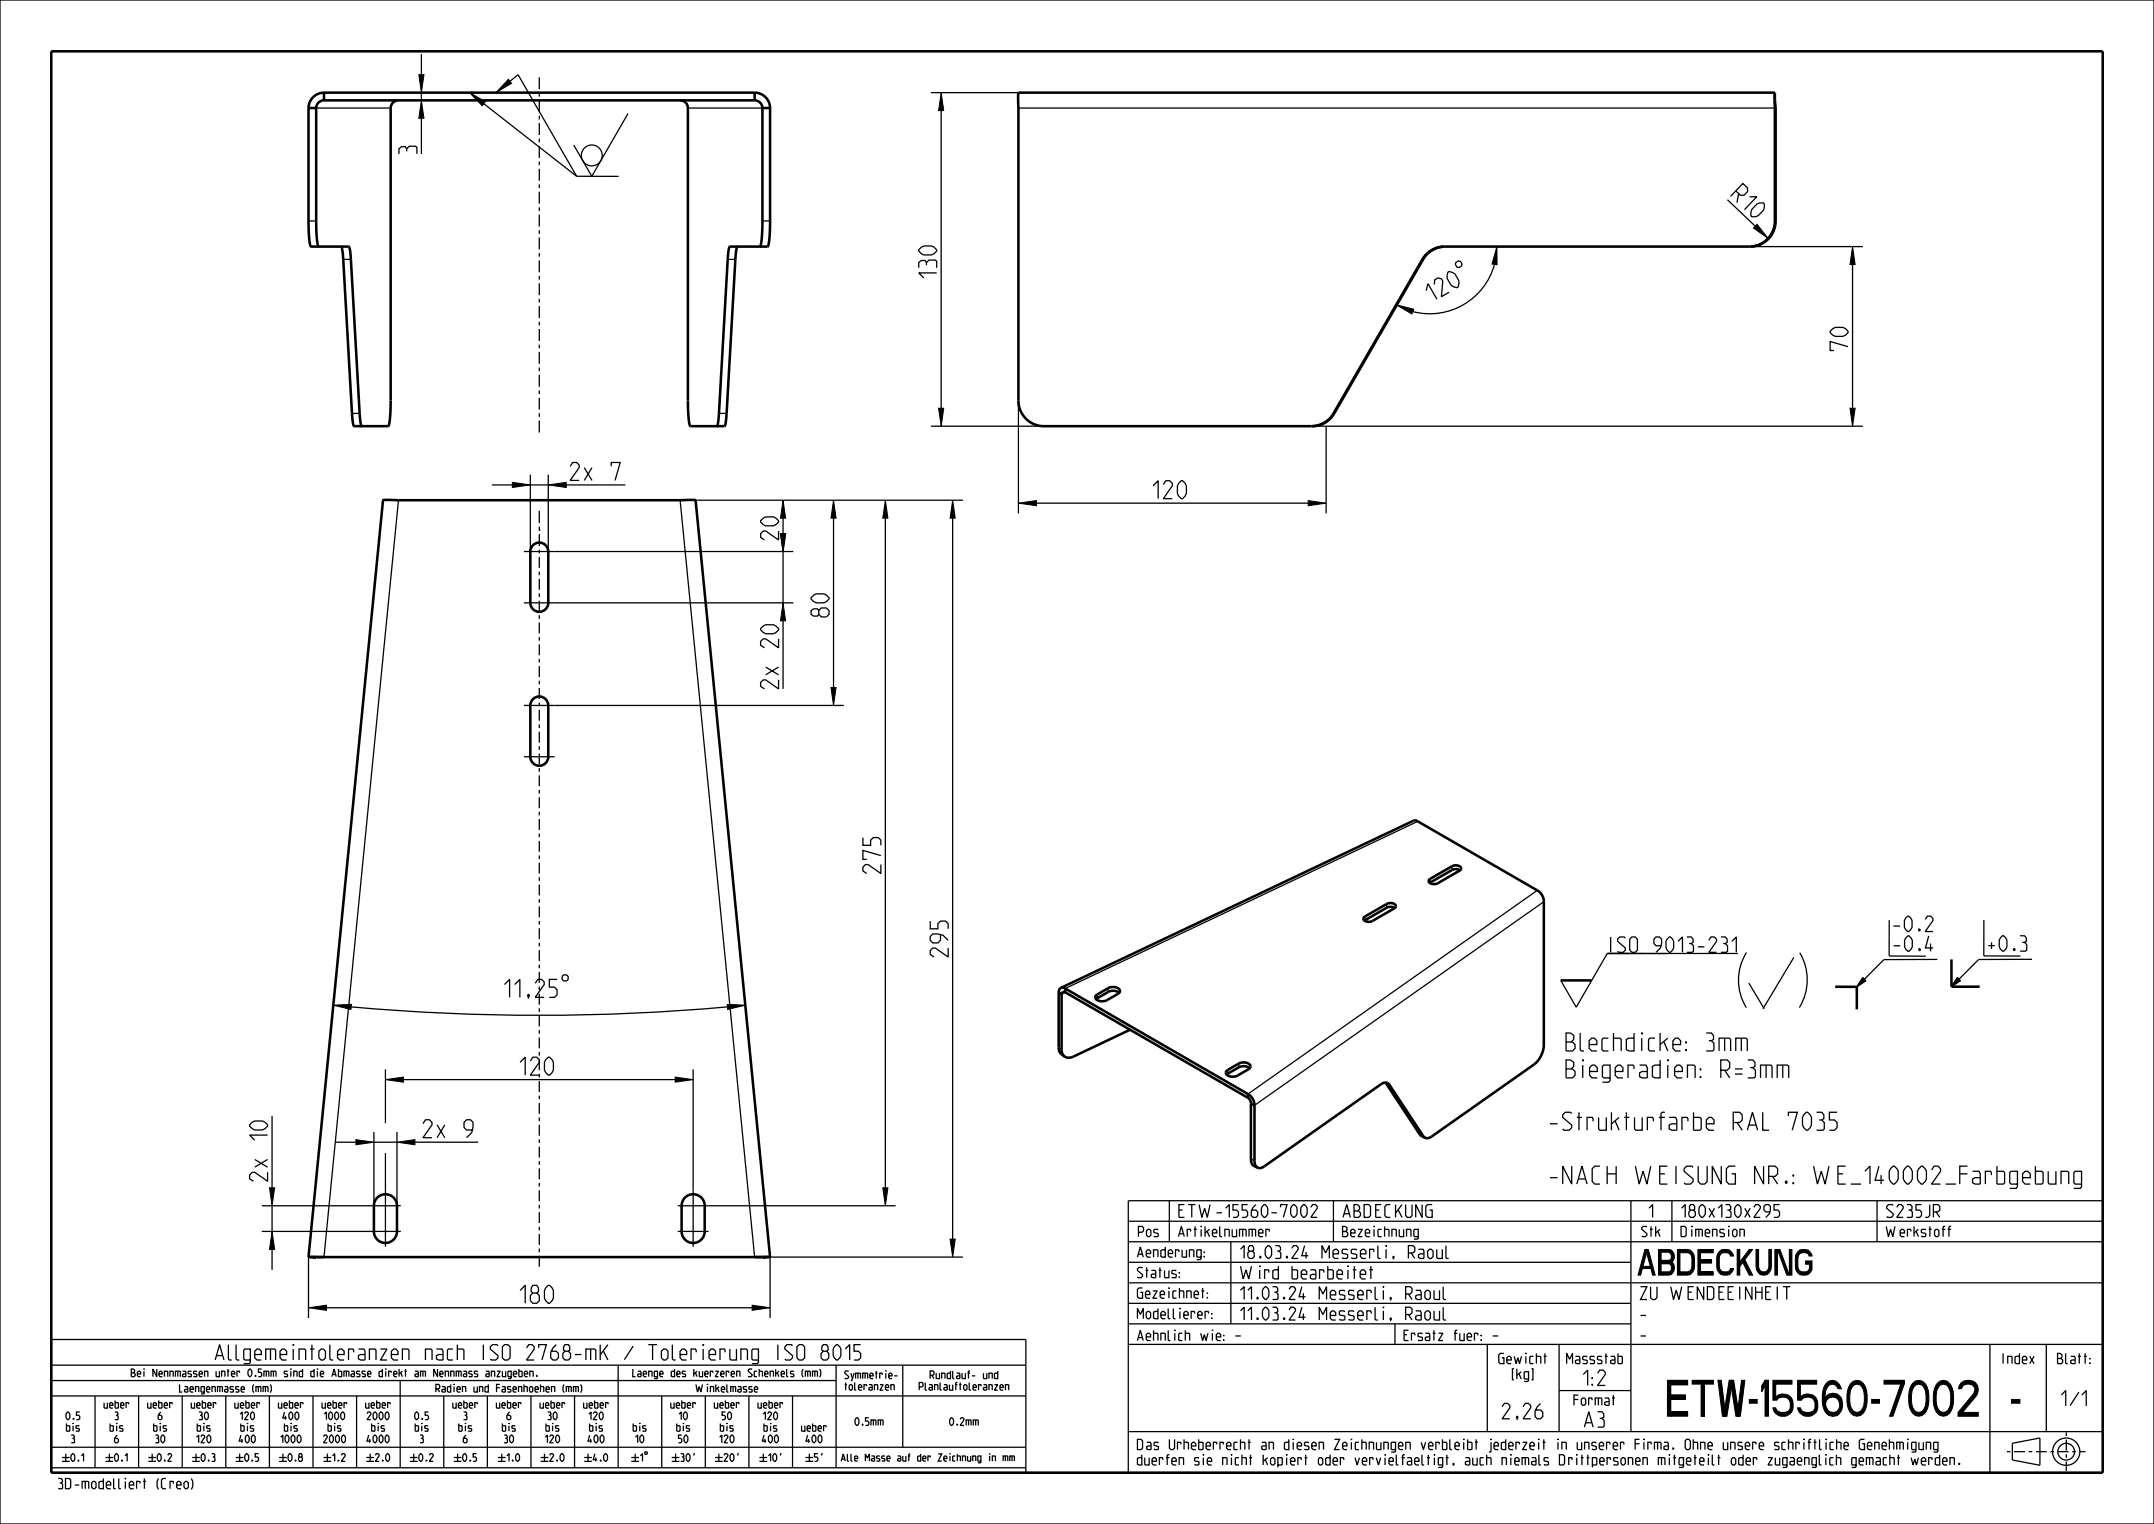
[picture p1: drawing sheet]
<svg xmlns="http://www.w3.org/2000/svg" width="420mm" height="297mm" viewBox="0 0 420 297" stroke-linecap="round" stroke-linejoin="round" font-family="sans-serif">
<g fill="none" stroke="#000" stroke-width=".25">
<path d="M0 0h420v297h-420zM82.2 10.6v4M82.2 18.1v1.5M99.4 15.8l1.6-1.2 11.4 19.8M105.2 15.1v2.3M105.2 18.1v.7M105.2 19.5v2.4M181.5 18.1h17.1M61.6 21.1h14.6M82.2 23.1v6.9M94.3 20.2l18.1 14.2M105.2 22.6v.7"/>
<path d="M105.2 24v2.3M105.2 27v.7M105.2 28.4v2.4M105.2 31.5v.7M105.2 32.9v2.3M105.2 35.9v.7M105.2 37.4v2.3M112.4 34.4h8.2M122.4 22.1l-7 12.3-3.5-6.1M134.1 21.1h14.6M183.5 21.6v58M198.6 21.1h147.5"/>
<path d="M60.2 43.1h1.4M66.9 50.5h1.5M105.2 40.4v.7M105.2 41.8v2.4M105.2 44.9v.7M105.2 46.3v2.3M105.2 49.3v.7M105.2 50.7v2.4M105.2 53.8v.7M105.2 55.2v2.3M105.2 58.2v.7M105.2 59.7v2.3"/>
<path d="M141.9 50.5h1.5M148.7 43.1h1.5M277.3 50.5h.2M278.1 56.7l.3-1.4 1.8 3M279.7 55.4v-.9l.7-.3 .7 .1 .2 .5-.2 3 1.5-.9M282.3 53l.3-.1 .6 .2 .5 .3 .8 1.3v.6l-.2 .6-.2 .2-.7-.2-.5-.3-.7-1.3v-.6zM283.9 51.1l.5-.3 .4 .2 .3 .5-.1 .4-.5 .2-.4-.1-.3-.5zM291.4 51.5a13.1 13.1 0 0 1-15.9 9.2M341.1 48.1h22.1M361.2 51.6v28M105.2 62.7v.7M105.2 64.1v2.4"/>
<path d="M105.2 67.2v.7M105.2 68.6v2.3M105.2 71.6v.7M105.2 73v2.4M105.2 76.1v.7M105.2 77.5v2.3M198.6 78.1v22M68.6 80.6h1.5M77.7 97.5l-14.5 147.5M95.9 94.5h4M103.4 92.5v15M103.4 94.5h3.5"/>
<path d="M105.2 80.5v.7M105.2 82v2.3M105.2 99.6v2.3M106.9 92.5v15M110.4 94.5h11.5M140.2 80.6h1.5M152.7 97.5v6.5M181.5 83.1h22.1M187.8 97.5h-55.2l14.5 147.5M202.1 98.1h53M255.7 83.1h107.5M258.6 83.1v17"/>
<path d="M260 80.6h.2M102.2 107.5h52.5M105.2 103.3h.1M105.2 102.6v.7M105.2 104.1v2.3M105.2 107.1v.7M105.2 108.5v2.2M105.2 111.4v.7M105.2 112.8v2.1M105.2 115.6v.7M105.2 117.1v2.1M105.2 119.9v.7"/>
<path d="M152.7 107.5v10M154.7 117.5h-52.5M162.5 101v33M172.6 101v130.5M185.8 101v140.5M102.2 137.5h62.3M105.2 121.3v2.1M105.2 124.2v.7M105.2 125.6v2.1M105.2 128.4v.7M105.2 129.8v2.2M105.2 132.7v.7"/>
<path d="M105.2 134.1v2.1M105.2 136.9v.7M105.2 138.3v2.2M152.7 121v13.3M102.2 147.5h6M105.2 141.2v.7M105.2 142.6v2.1M105.2 145.4v.7M105.2 146.8v2.2M105.2 149.7v.7M105.2 151.1v2.1M105.2 153.9v.7"/>
<path d="M105.2 155.4v2.1M105.2 158.2v.7M105.2 159.6v2.1M105.2 162.5v.7M105.2 163.9v2.1M105.2 166.7v.7M105.2 168.1v2.2M105.2 171v.7M105.2 172.4v2.1M105.2 175.2v.7M105.2 176.6v2.2M105.2 179.5v.7"/>
<path d="M266.1 178.6v.7M270.4 176.2v.7M276.4 160.1l-68.7 32.5M278.9 171.3v.7M283.1 168.8v.8M299.7 173.5l-56.4 39.7M301 175.7l-56.4 39.7M368.4 179.3v7h7.1M386.8 179.3v7h7.2M68.5 196.2a409.8 409.8 0 0 0 73.3 0M98.4 191.9l1-1v3.5M100.4 191.9l1-1v3.5"/>
<path d="M102.9 193.9l.2-.1 .1 .2-.2 .2-.1-.1zM103.2 194l-.3 .6M104.4 191.6l.5-.7h.7l.5 .5v.5l-1.7 2.5h1.7M105.2 180.9v2.1M105.2 183.7v.7M105.2 185.1v2.2M105.2 188v.7M105.2 189.4v2.1M105.2 192.2v.8M105.2 193.7v2.1M105.2 196.5v.7M105.2 197.9v2.1"/>
<path d="M108.6 190.9h-1.5v1.5h1l.5 .5v1l-.5 .5h-1M109.9 190h.6l.3 .3v.6l-.3 .3h-.6l-.3-.3v-.6zM207.8 193.4l-.8 .4M214 193.8v.7M216.1 192.6v.7M338.8 185.8h-25.4l-6.1 10.5-3-5.2M340.5 185.6a10.1 10.1 0 0 0 0 10.8M341 191.6l3 5M349.8 186.6l-6 10M350.9 185.7a10.3 10.3 0 0 1 0 10.7M363.2 190.5l.6 .6-1.8 1.2zM377.8 187h-10.5l-5.2 5.3"/>
<path d="M381.7 190.5l.5 .6-1.7 1.2zM396.2 187h-10.4l-5.3 5.3M53 217.5v14M75.2 208.4v10.5M78.7 210.4h53M105.2 200.8v.7M105.2 202.2v2.1M105.2 205v.7M105.2 206.4v2.2M105.2 209.3v.7M105.2 210.7v2.1M105.2 213.5v.7"/>
<path d="M105.2 214.9v2.2M105.2 217.8v.7M105.2 219.2v2.1M135.2 208.4v34.6M206.4 204.1l.6 .5M239.4 208.5v.7M241.5 207.3v.7M270.2 211l.7 .4M51 240h27.2M51 235h27.2M53 235v5M65.4 222.6h4"/>
<path d="M72.9 222.6h4.5M72.9 220.6v14.4M75.2 224.7v18.3M77.4 220.6v14.4M80.9 222.6h12.3M105.2 222v.7M105.2 223.4v2.2M105.2 226.3v.7M105.2 227.7v2.1M105.2 230.5v.8M105.2 232v2.1M105.2 234.8v.7"/>
<path d="M105.2 236.2v2.1M105.2 239.1v.7M132.2 240h6M132.2 235h42.4M220 234h190v53h-190zM220 238h190M228 234v8M243.9 225.9l.7 .3M260 234v8M276.8 221.1l.7 .3M318 234v45M326 234v8"/>
<path d="M366 234v8M53 243.5v4M60.2 245v11.9M63.7 254.9h83M105.2 240.5v2.1M105.2 243.3v.7M105.2 244.7v2.2M187.8 245h-37.6v11.9M220 258h98M220 254h98M220 250h190M220 246h98"/>
<path d="M220 242h190M240 242v16M272 258v4M10 261h190v26h-190zM10 272h190M10 269h153M10 266h190M18.5 272v14M27 272v14M35.5 272v14M44 272v14M52.5 272v14"/>
<path d="M61 272v14M69.5 272v14M78 269v17M86.5 272v14M95 272v14M103.5 272v14M112 272v14M120.5 266v20M129 272v14M137.5 272v14M146 272v14M154.5 272v14"/>
<path d="M163 266v20M176 266v16M220 279h190M220 262h190M290 262v17M304 262v17M388 262v25M399 262v17M10 286h190M10 282h190M12.1 284h1.5M12.1 284.8h1.5"/>
<path d="M12.8 283.3v1.5M13.9 283.5l.4-.2 .3 .4v.7l-.3 .4-.5-.4zM15.3 284.5v.2zM15.9 283.7l.4-.4v1.5M20.6 284h1.5M20.6 284.8h1.5M21.3 283.3v1.5M22.4 283.5l.4-.2 .3 .4v.7l-.3 .4-.5-.4zM23.8 284.5v.2zM24.4 283.7l.4-.4v1.5M28.9 284h1.5M28.9 284.8h1.5"/>
<path d="M29.7 283.3v1.5M30.8 283.5l.3-.2 .3 .4v.7l-.3 .4-.4-.4zM32.1 284.5l.1 .2zM32.7 283.6l.2-.3h.3l.3 .2v.2l-.8 1.1h.8M37.5 284h1.5M37.5 284.8h1.5M38.2 283.3v1.5M39.3 283.5l.4-.2 .3 .4v.7l-.3 .4-.5-.4zM40.7 284.5v.2zM41.3 283.3h.4l.2 .2v.3l-.2 .1M41.5 283.9l.4 .3v.5l-.6 .1M46 284h1.5"/>
<path d="M46 284.8h1.5M46.7 283.3v1.5M47.8 283.5l.4-.2 .3 .4v.7l-.3 .4-.5-.4zM49.2 284.5v.2zM50.4 283.3h-.6v.6h.4l.2 .3v.4l-.2 .2h-.4M54.4 284h1.5M54.4 284.8h1.5M55.2 283.3v1.5M56.3 283.5l.3-.2 .3 .4v.7l-.3 .4-.4-.4zM57.6 284.5l.1 .2zM58.4 283.9l-.1-.1v-.3l.1-.2h.3l.2 .2v.3l-.2 .1 .3 .3v.4l-.3 .2h-.3l-.2-.2v-.4l.2-.3h.3M63.1 284h1.5"/>
<path d="M63.1 284.8h1.5M63.8 283.3v1.5M64.8 283.7l.5-.4v1.5M65.9 284.5l.1 .2zM66.5 283.6l.3-.3h.3l.2 .2v.2l-.8 1.1h.8M71.4 284h1.5M71.4 284.8h1.5M72.2 283.3v1.5M73.2 283.6l.2-.3h.3l.2 .2v.2l-.7 1.1h.7M74.6 284.5l.1 .2zM75.3 283.5l.3-.2 .4 .4v.7l-.4 .4-.4-.4zM79.9 284h1.5"/>
<path d="M79.9 284.8h1.5M80.7 283.3v1.5M82 283.3l.4 .4v.7l-.3 .4-.4-.4v-.7zM83.1 284.5l.1 .2zM83.7 283.6l.2-.3h.3l.3 .2v.2l-.8 1.1h.8M88.5 284h1.5M88.5 284.8h1.5M89.2 283.3v1.5M90.3 283.5l.4-.2 .3 .4v.7l-.3 .4-.5-.4zM91.7 284.5v.2zM92.9 283.3h-.6v.6h.4l.2 .3v.4l-.2 .2h-.4M97.1 284h1.5"/>
<path d="M97.1 284.8h1.5M97.8 283.3v1.5M98.8 283.7l.5-.4v1.5M99.9 284.5l.1 .2zM100.7 283.5l.3-.2 .3 .4v.7l-.3 .4-.5-.4zM105.4 284h1.5M105.4 284.8h1.5M106.2 283.3v1.5M107.2 283.6l.2-.3h.3l.2 .2v.2l-.7 1.1h.7M108.6 284.5l.1 .2zM109.3 283.5l.3-.2 .4 .4v.7l-.4 .4-.4-.4zM113.9 284h1.5"/>
<path d="M113.9 284.8h1.5M114.7 283.3v1.5M116 283.3l-.3 1.2h.7M116.2 284v.8M117.1 284.5l.1 .2zM117.8 283.5l.3-.2 .4 .4v.7l-.4 .4-.4-.4zM123.1 284h1.5M123.1 284.8h1.5M123.9 283.3v1.5M124.9 283.7l.4-.4v1.5M125.8 282.9l.4 .1-.1 .4-.4-.1zM131 284h1.5"/>
<path d="M131 284.8h1.5M131.7 283.3v1.5M132.7 283.3h.5l.1 .2v.3l-.1 .1M132.9 283.9l.5 .3v.5l-.7 .1M134.1 283.3l.4 .4v.7l-.3 .4-.4-.4v-.7zM135.4 283.2l-.1 .5M139.4 284h1.5M139.4 284.8h1.5M140.2 283.3v1.5M141.2 283.6l.2-.3h.3l.2 .2v.2l-.7 1.1h.7M142.5 283.5l.3-.2 .3 .4v.7l-.3 .4-.4-.4zM144 283.2l-.2 .5"/>
<path d="M148.1 284h1.5M148.1 284.8h1.5M148.8 283.3v1.5M149.8 283.7l.5-.4v1.5M150.8 283.5l.3-.2 .3 .4v.7l-.3 .4-.4-.4zM152.3 283.2l-.1 .5M157.1 284h1.5M157.1 284.8h1.5M157.8 283.3v1.5M159.5 283.3h-.7v.6h.4l.3 .3v.4l-.3 .2h-.4M160.3 283.2l-.1 .5M392.4 281.3l5.4-1.1v5.4l-5.4-1.1z"/>
<circle cx="115.4" cy="30.3" r="2.03"/>
<circle cx="402.9" cy="282.9" r="2.66"/>
<circle cx="402.9" cy="282.9" r="1.64"/>
</g>
<path d="M402.9 279.1v7.5M391.3 282.9h15.3" fill="none" stroke="#000" stroke-width=".25" stroke-dasharray=".7 .7 2.1 .7" stroke-linecap="butt"/>
<g fill="#000">
<path d="M81.7 14.6h1l-.5 3.5zM82.2 19.6l.5 3.5h-1zM91.6 18.1l3 1.7-.6 .8zM99.1 15.5l.6 .7-3 1.9zM183.5 18.1l.5 3.5h-1zM272.2 59.4l3.5 .9-.4 .9zM291.9 48.1v3.5l-1-.1zM342.6 43.7l2.2 2.8-2.9-2.1zM361.2 48.1l.5 3.5h-1zM99.9 94l3.5 .5-3.5 .5zM106.9 94.5l3.5-.5v1zM152.7 97.5l.5 3.5h-1z"/>
<path d="M162.5 97.5l.5 3.5h-1zM172.6 97.5l.5 3.5h-1zM183 79.6h1l-.5 3.5zM185.8 97.5l.5 3.5h-1zM198.6 98.1l3.5-.5v1zM255.1 97.6l3.5 .5-3.5 .5zM360.7 79.6h1l-.5 3.5zM152.2 104h1l-.5 3.5zM152.7 117.5l.5 3.5h-1zM162 134h1l-.5 3.5zM65 195.9l3.5-.2-.1 1zM141.8 195.7l3.5 .2-3.4 .8z"/>
<path d="M363.2 190.5l.6 .6-1.8 1.2zM381.7 190.5l.5 .6-1.7 1.2zM75.2 210.4l3.5-.5v1zM131.7 209.9l3.5 .5-3.5 .5zM52.5 231.5h1l-.5 3.5zM53 240l.5 3.5h-1zM69.4 222.1l3.5 .5-3.5 .5zM77.4 222.6l3.5-.5v1zM172.1 231.5h1l-.5 3.5zM60.2 254.9l3.5-.5v1zM146.7 254.4l3.5 .5-3.5 .5zM185.3 241.5h1l-.5 3.5z"/>
</g>
<g fill="none" stroke="#000" stroke-width=".19">
<path d="M81.7 14.6h1l-.5 3.5zM82.2 19.6l.5 3.5h-1zM91.6 18.1l3 1.7-.6 .8zM99.1 15.5l.6 .7-3 1.9zM183.5 18.1l.5 3.5h-1zM272.2 59.4l3.5 .9-.4 .9zM291.9 48.1v3.5l-1-.1zM342.6 43.7l2.2 2.8-2.9-2.1zM361.2 48.1l.5 3.5h-1zM183 79.6h1l-.5 3.5zM360.7 79.6h1l-.5 3.5zM99.9 94l3.5 .5-3.5 .5z"/>
<path d="M106.9 94.5l3.5-.5v1zM152.7 97.5l.5 3.5h-1zM162.5 97.5l.5 3.5h-1zM172.6 97.5l.5 3.5h-1zM185.8 97.5l.5 3.5h-1zM198.6 98.1l3.5-.5v1zM255.1 97.6l3.5 .5-3.5 .5zM152.2 104h1l-.5 3.5zM152.7 117.5l.5 3.5h-1zM162 134h1l-.5 3.5zM65 195.9l3.5-.2-.1 1zM141.8 195.7l3.5 .2-3.4 .8z"/>
<path d="M363.2 190.5l.6 .6-1.8 1.2zM381.7 190.5l.5 .6-1.7 1.2zM75.2 210.4l3.5-.5v1zM131.7 209.9l3.5 .5-3.5 .5zM52.5 231.5h1l-.5 3.5zM53 240l.5 3.5h-1zM69.4 222.1l3.5 .5-3.5 .5zM77.4 222.6l3.5-.5v1zM172.1 231.5h1l-.5 3.5zM60.2 254.9l3.5-.5v1zM146.7 254.4l3.5 .5-3.5 .5zM185.3 241.5h1l-.5 3.5z"/>
</g>
<g fill="none" stroke="#000" stroke-width=".5">
<path d="M10 10h400v277h-400zM63.2 18.1a3 3 0 0 0-3 3M63.2 19.6a1.52 1.52 0 0 0-1.6 1.5M63.2 18.1v1.5M63.2 19.6h83.9M63.2 18.1h83.9M77.7 19.6a1.52 1.52 0 0 0-1.5 1.5v57a13.5 13.5 0 0 1-.5 4.9l-6.6 .1-.2-.3-.3-2-1.7-30.8a3.1 3.1 0 0 0-.4-1.9M132.6 19.6a1.52 1.52 0 0 1 1.5 1.5v57a13.5 13.5 0 0 0 .5 4.9l6.7 .1a4.7 4.7 0 0 0 .4-2.5l1.7-30.3 .2-1.7 .2-.5M147.1 18.1a3 3 0 0 1 3.1 3M147.1 19.6a1.52 1.52 0 0 1 1.6 1.5M147.1 18.1v1.5M346.1 18.1l.1 3"/>
<path d="M346.1 18.1v3M346.1 18.1h-147.5v60a5 5 0 0 0 5 5h52.1a5 5 0 0 0 4.3-2.5l17.3-30.1a5 5 0 0 1 4.3-2.4M60.2 21.1v22a13.5 13.5 0 0 0 .4 4.9l7.4 .1 .2 .2 .2 2 1.8 30.8a3.1 3.1 0 0 0 .3 2M60.2 21.1h1.4M61.6 21.1v22a13.5 13.5 0 0 0 .5 4.9v.1M148.7 21.1v22a13.5 13.5 0 0 1-.5 4.9v.1M148.7 21.1h1.5M150.2 21.1v22a13.5 13.5 0 0 1-.5 4.9l-7.4 .1a4.7 4.7 0 0 0-.4 2.4l-1.7 30.3-.2 1.7-.2 .6M346.1 21.1v22a5 5 0 0 1-5 5h-59.5M346.1 21.1h.1M346.2 21.1v22a5 5 0 0 1-5 5M281.6 48.1a5 5 0 0 0-4.1 2.4l-17.3 30.1a5 5 0 0 1-4.3 2.5"/>
<path d="M103.9 106.2a1.75 1.75 0 0 1 1.9-.3 1.75 1.75 0 0 1 1.1 1.6v10a1.75 1.75 0 0 1-1.7 1.7 1.75 1.75 0 0 1-1.8-1.7v-10l.1-.5zM103.9 136.2a1.75 1.75 0 0 1 1.9-.3 1.75 1.75 0 0 1 1.1 1.6v10a1.75 1.75 0 0 1-1.7 1.7 1.75 1.75 0 0 1-1.8-1.7v-10l.1-.5zM266 178.7l4.4-2.5a1.1 1.1 0 0 1 1.8 .5l-.3 .3-4.3 2.5a1.1 1.1 0 0 1-1.7-.6zM272 177a1.6 1.6 0 0 0-1.6-.1l-4.4 2.5M278.7 171.4l4.4-2.6a1.1 1.1 0 0 1 1.8 .6l-.3 .3-4.2 2.4a1.1 1.1 0 0 1-1.8-.5zM284.7 169.6a1.6 1.6 0 0 0-1.6 0l-4.3 2.5M206.4 193.4v10.7a1.59 1.59 0 0 0 .6 1.4l.6 .4M206.4 193.4l.6 .4M206.9 192.5l68.8-32.6 .7 .1 23.3 13.5a2.61 2.61 0 0 1 1.3 2.2v28a5.2 5.2 0 0 1-1.9 3.7l-19.9 14.1a1.3 1.3 0 0 1-1.3 .2M206.9 192.5l-.3 .3-.2 .6M206.9 192.5h.4l.4 .1M207 193.8v10.8a1.59 1.59 0 0 0 .6 1.3"/>
<path d="M207.7 193.4l-.4-.1-.3 .5M207.7 192.6v.8M207.7 193.4l35.6 20.5M207.7 192.6l35.6 20.6M213.8 193.9l2.3-1.3a1.61 1.61 0 0 1 2.3 .5l-.3 .5-2.2 1.3a1.61 1.61 0 0 1-2.3-.5zM218.2 193.5a1.96 1.96 0 0 0-2.1-.2l-2.4 1.4M304.3 191.1h6.1M357.8 192.3h4.2l.1 4.4M380.5 187v5.3h5.5M220.3 200.7l-11 5.2a1.7 1.7 0 0 1-1.7 0M239.2 208.6l2.3-1.3a1.61 1.61 0 0 1 2.3 .5l-.2 .5-2.3 1.3a1.61 1.61 0 0 1-2.3-.6zM243.3 213.9a1.32 1.32 0 0 1 .6 1.2"/>
<path d="M243.3 213.2a2.61 2.61 0 0 1 1.3 2.2M243.3 213.2v.7M243.7 208.2a1.96 1.96 0 0 0-2.2-.2l-2.3 1.4M243.9 215.1v10.8a1.42 1.42 0 0 0 .6 1.3l.7 .4M243.9 215.1l.7 .3M244.6 215.4v10.8a1.42 1.42 0 0 0 .6 1.4M270.1 211l6.8 10.1 1 .6M73.6 233.4a2.25 2.25 0 0 1 2.4-.5 2.25 2.25 0 0 1 1.4 2.1v5a2.25 2.25 0 0 1-2.2 2.2 2.25 2.25 0 0 1-2.3-2.2v-5l.1-.6zM133.6 233.4a2.25 2.25 0 0 1 2.4-.5 2.25 2.25 0 0 1 1.4 2.1v5a2.25 2.25 0 0 1-2.2 2.2 2.25 2.25 0 0 1-2.3-2.2v-5l.1-.6zM277.9 221.7l-.4-.3-6.8-10.2a1.13 1.13 0 0 0-1.4 .1l-22.8 16a1.3 1.3 0 0 1-1.3 .3M60.2 245l1.4 .1 1.6-.1M60.2 245l14.5-147.5 .6-.1 60.3 .1 14.6 147.5"/>
<path d="M60.2 245h3M63.2 245h83.9M147.1 245l1.6 .1 1.5-.1M147.1 245h3.1"/>
</g>
<g font-size="9.1">
<text x="304.7" y="276">ETW-15560-7002</text>
<text x="390.4" y="276">-</text>
</g>
<text font-size="6.5" x="319.4" y="248.5">ABDECKUNG</text>
<g font-size="4.6">
<text x="81.3" y="30" transform="rotate(-90 81.3 30)">3</text>
<text x="337.4" y="38.3" transform="rotate(44 337.4 38.3)">R10</text>
<text x="182.6" y="54.2" transform="rotate(-90 182.6 54.2)">130</text>
<text x="360.3" y="68.3" transform="rotate(-90 360.3 68.3)">70</text>
<text x="111.2" y="93.6">2x 7</text>
<text x="224.8" y="97.2">120</text>
<text x="151.8" y="105.2" transform="rotate(-90 151.8 105.2)">20</text>
<text x="161.6" y="120.2" transform="rotate(-90 161.6 120.2)">80</text>
<text x="151.8" y="134.3" transform="rotate(-90 151.8 134.3)">2x 20</text>
<text x="171.8" y="170.2" transform="rotate(-90 171.8 170.2)">275</text>
<text x="184.9" y="186.5" transform="rotate(-90 184.9 186.5)">295</text>
<text x="101.4" y="209.5">120</text>
<text x="304.7" y="204.8">Blechdicke: 3mm</text>
<text x="304.7" y="210.1">Biegeradien: R=3mm</text>
<text x="82.5" y="221.7">2x 9</text>
<text x="301.5" y="220.3">-StrukturfarbeRAL 7035</text>
<text x="52.2" y="230.2" transform="rotate(-90 52.2 230.2)">2x 10</text>
<text x="301.5" y="230.8">-NACH WEISUNG NR.: WE_140002_Farbgebung</text>
<text x="101.4" y="254">180</text>
</g>
<g font-size="3.9">
<text x="312.9" y="185.6">ISO 9013-231</text>
<text x="368.6" y="181.5">-0.2</text>
<text x="368.7" y="185.4">-0.4</text>
<text x="387.1" y="185.4">+0.3</text>
<text x="36" y="265">Allgemeintoleranzen nach ISO 2768-mK / Tolerierung ISO 8015</text>
<text x="307.5" y="270">1:2</text>
<text x="401.3" y="274">1/1</text>
<text x="292.3" y="276.5">2,26</text>
<text x="308.7" y="278.1">A3</text>
</g>
<g font-size="3.3">
<text x="229.4" y="237.3">ETW-15560-7002</text>
<text x="261.4" y="237.3">ABDECKUNG</text>
<text x="321" y="237.3">1</text>
<text x="327.4" y="237.3">180x130x295</text>
<text x="367.4" y="237.3">S235JR</text>
<text x="241.4" y="245.3">18.03.24 Messerli, Raoul</text>
<text x="241.4" y="249.3">Wird bearbeitet</text>
<text x="241.4" y="257.3">11.03.24</text>
<text x="241.4" y="253.3">11.03.24Messerli, Raoul</text>
<text x="257.2" y="257.3">Messerli, Raoul</text>
<text x="319.4" y="257.3">-</text>
<text x="319.4" y="253.3">ZU WENDEEINHEIT</text>
<text x="240.9" y="261.3">-</text>
<text x="291.1" y="261.3">-</text>
<text x="319.4" y="261.3">-</text>
</g>
<g font-size="2.6">
<text x="221.4" y="245">Aenderung:</text>
<text x="221.7" y="241">Pos</text>
<text x="229.4" y="241">Artikelnummer</text>
<text x="261.4" y="241">Bezeichnung</text>
<text x="319.7" y="241">Stk</text>
<text x="327.4" y="241">Dimension</text>
<text x="367.4" y="241">Werkstoff</text>
<text x="221.4" y="249">Status:</text>
<text x="221.4" y="257">Modellierer:</text>
<text x="221.4" y="253">Gezeichnet:</text>
<text x="221.4" y="261.3">Aehnlich wie:</text>
<text x="273.4" y="261.3">Ersatz fuer:</text>
<text x="291.5" y="265.8">Gewicht</text>
<text x="293.9" y="268.8">[kg]</text>
<text x="304.8" y="265.8">Massstab</text>
<text x="389.6" y="265.8">Index</text>
<text x="399.8" y="265.8">Blatt:</text>
<text x="306.3" y="273.9">Format</text>
<text x="221.4" y="282.5">Das Urheberrecht an diesen Zeichnungen verbleibt jederzeit in unserer Firma.</text>
<text x="221.4" y="285.5">duerfen sie nicht kopiert oder vervielfaeltigt, auch niemals Drittpersonen</text>
<text x="323.4" y="285.5">mitgeteilt oder zugaenglich gemacht werden.</text>
<text x="328.6" y="282.5">Ohne unsere schriftliche Genehmigung</text>
<text x="11" y="290.1">3D-modelliert (Creo)</text>
</g>
<g font-size="2">
<text x="22.6" y="268.3">Bei Nennmassen unter 0.5mm sind die Abmasse direkt am Nennmass anzugeben.</text>
<text x="121.3" y="268.3">Laenge des kuerzeren Schenkels (mm)</text>
<text x="164.4" y="268.7">Symmetrie-</text>
<text x="180.4" y="268.7">Rundlauf- und</text>
<text x="19.9" y="274.4">ueber</text>
<text x="28.4" y="274.4">ueber</text>
<text x="34.1" y="271.3">Laengenmasse (mm)</text>
<text x="36.9" y="274.4">ueber</text>
<text x="45.4" y="274.4">ueber</text>
<text x="53.9" y="274.4">ueber</text>
<text x="62.4" y="274.4">ueber</text>
<text x="70.9" y="274.4">ueber</text>
<text x="83.5" y="271.3">Radien und Fasenhoehen (mm)</text>
<text x="87.9" y="274.4">ueber</text>
<text x="96.4" y="274.4">ueber</text>
<text x="104.9" y="274.4">ueber</text>
<text x="113.4" y="274.4">ueber</text>
<text x="130.4" y="274.4">ueber</text>
<text x="135.3" y="271.3">Winkelmasse</text>
<text x="138.9" y="274.4">ueber</text>
<text x="147.4" y="274.4">ueber</text>
<text x="164.4" y="270.9">toleranzen</text>
<text x="177.5" y="270.9">Planlauftoleranzen</text>
<text x="12.5" y="276.7">0.5</text>
<text x="12.5" y="278.9">bis</text>
<text x="13.7" y="281.2">3</text>
<text x="21" y="278.9">bis</text>
<text x="22.2" y="276.7">3</text>
<text x="22.2" y="281.2">6</text>
<text x="29.5" y="278.9">bis</text>
<text x="30.1" y="281.2">30</text>
<text x="30.7" y="276.7">6</text>
<text x="38" y="278.9">bis</text>
<text x="38" y="281.2">120</text>
<text x="38.6" y="276.7">30</text>
<text x="46.5" y="276.7">120</text>
<text x="46.5" y="278.9">bis</text>
<text x="46.5" y="281.2">400</text>
<text x="54.4" y="281.2">1000</text>
<text x="55" y="276.7">400</text>
<text x="55" y="278.9">bis</text>
<text x="62.9" y="276.7">1000</text>
<text x="62.9" y="281.2">2000</text>
<text x="63.5" y="278.9">bis</text>
<text x="71.4" y="276.7">2000</text>
<text x="71.4" y="281.2">4000</text>
<text x="72" y="278.9">bis</text>
<text x="80.5" y="276.7">0.5</text>
<text x="80.5" y="278.9">bis</text>
<text x="81.7" y="281.2">3</text>
<text x="89" y="278.9">bis</text>
<text x="90.2" y="276.7">3</text>
<text x="90.2" y="281.2">6</text>
<text x="97.5" y="278.9">bis</text>
<text x="98.1" y="281.2">30</text>
<text x="98.7" y="276.7">6</text>
<text x="106" y="278.9">bis</text>
<text x="106" y="281.2">120</text>
<text x="106.6" y="276.7">30</text>
<text x="114.5" y="276.7">120</text>
<text x="114.5" y="278.9">bis</text>
<text x="114.5" y="281.2">400</text>
<text x="123" y="278.9">bis</text>
<text x="123.6" y="281.2">10</text>
<text x="131.5" y="278.9">bis</text>
<text x="132.1" y="276.7">10</text>
<text x="132.1" y="281.2">50</text>
<text x="140" y="278.9">bis</text>
<text x="140" y="281.2">120</text>
<text x="140.6" y="276.7">50</text>
<text x="148.5" y="276.7">120</text>
<text x="148.5" y="278.9">bis</text>
<text x="148.5" y="281.2">400</text>
<text x="155.9" y="278.9">ueber</text>
<text x="157" y="281.2">400</text>
<text x="166.6" y="277.8">0.5mm</text>
<text x="185.1" y="277.8">0.2mm</text>
</g>
<text font-size="1.8" x="162.4" y="284.7">Alle Masse auf der Zeichnung in mm</text>
</svg>
